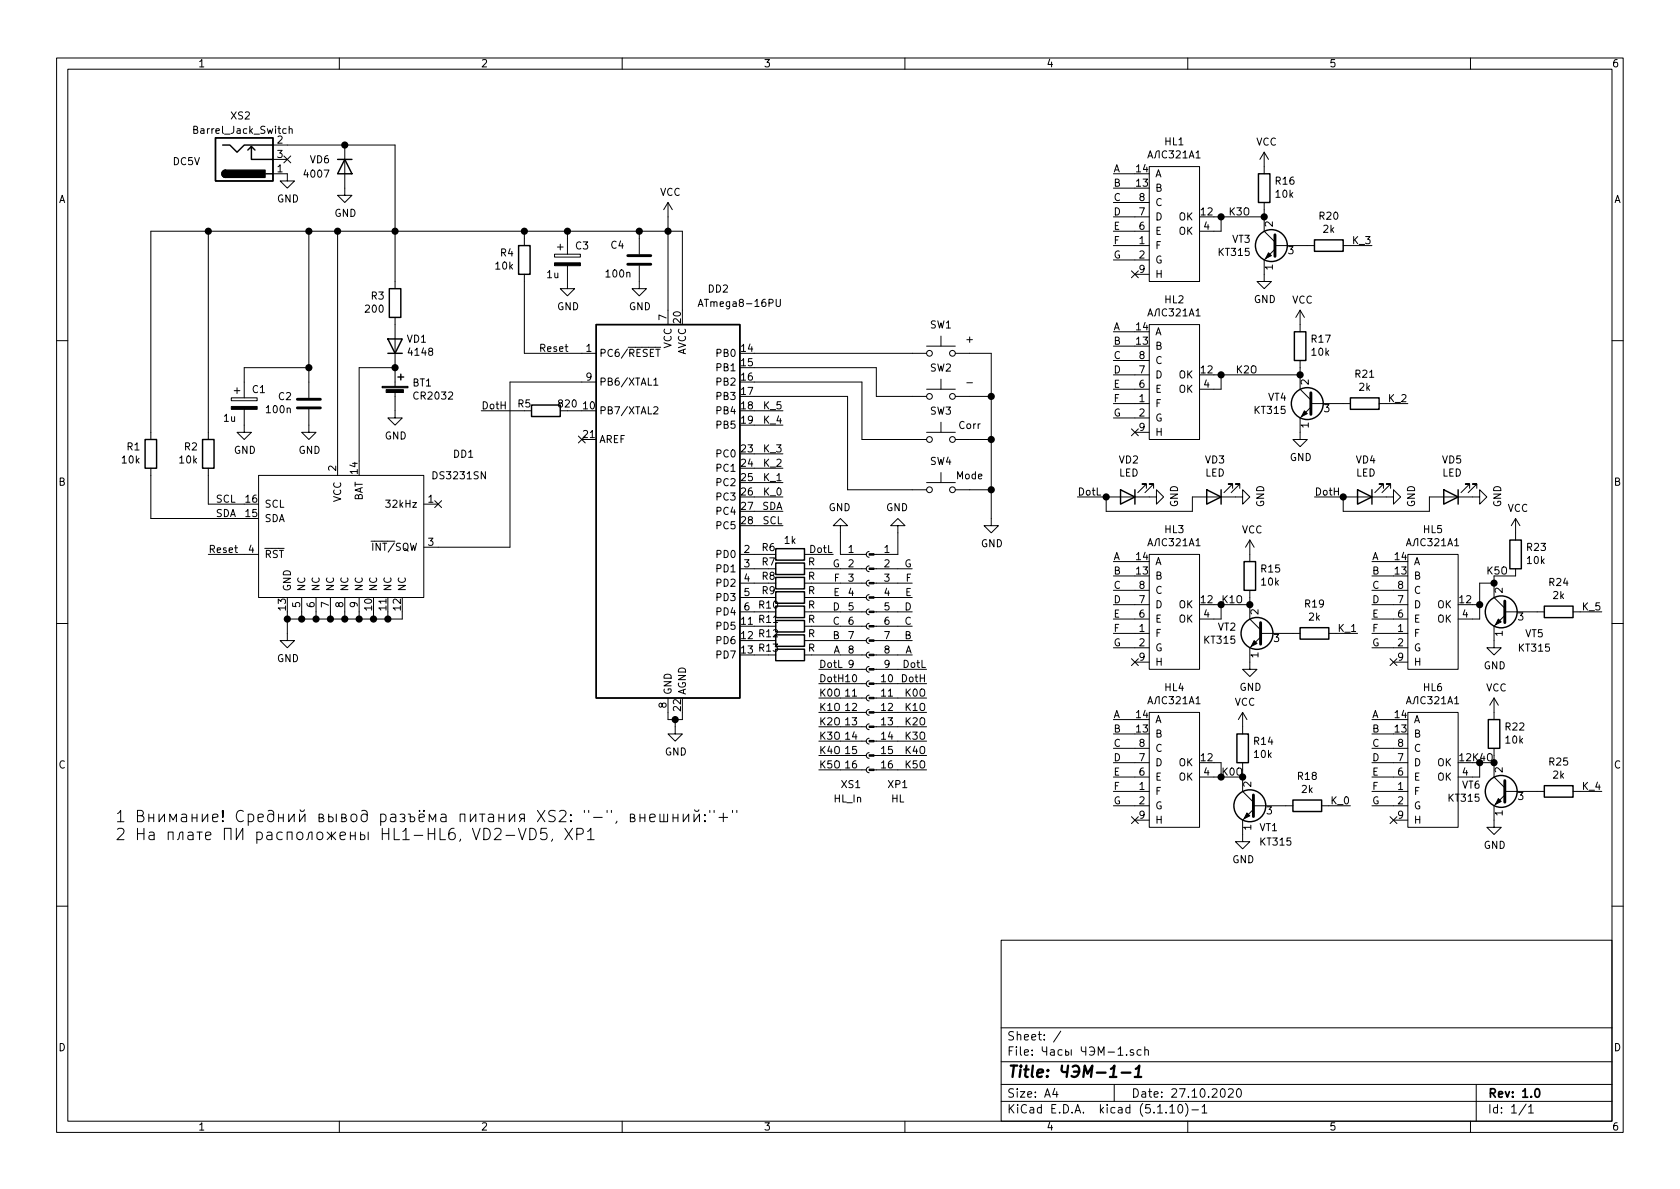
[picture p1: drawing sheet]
<svg xmlns="http://www.w3.org/2000/svg" width="297mm" height="210mm" viewBox="0 0 297 210" stroke-linecap="round" stroke-linejoin="round" font-family="sans-serif">
<g fill="none" stroke="#000" stroke-width=".18">
<path d="M10 10.3h277v189.9h-277zM12 12.2h273v186.1h-273zM60 10.3v1.9M110 10.3v1.9M160 10.3v1.9M210 10.3v1.9M260 10.3v1.9M48.3 30.7h2.5v1.3h1.3l-1.3 1.3-1.3-1.3h1.3M48.3 25.6h21.5v25.4M48.3 28.2h2.5M50.2 27.6l1.2 1.2M51.1 22.9l.2-.1h.3l.1 .8"/>
<path d="M51.1 22.3v1.3M51.4 27.6l-1.2 1.2M61 25.6v8.9h1.2l-1.2 1.3-1.3-1.3h1.3M118.1 35.8l-.8 1.3M118.1 35.8v21.6M118.1 35.8l.8 1.3M196.8 38.3h6.4M196.8 35.8h6.4M196.8 30.7h3.9M196.8 33.3h3.9M202.9 27.9l.5-1.2 .4 1.2M203.1 27.6h.6"/>
<path d="M203.2 29.5h8.9v20.3h-8.9zM204 27.9l.3-.1 .1-.8a.46 .46 0 0 1 .6-.3v1.2M209.2 27.9h.7M210.3 27.9l.4-1.2 .4 1.2M210.4 27.6h.6M211.5 27l.3-.3v1.2M211.5 27.9h.7M214.6 38.3h8.9M215.9 38.3v2.6h-3.8M223.5 26.9v3.8M223.5 35.8v5.1l1.9 1.9M223.5 26.9l-.7 1.3"/>
<path d="M223.5 26.9l.8 1.3M36.8 40.9v36.8M54.6 40.9v29.5M59.7 40.9v43.2M69.8 56.1v12.2M92.7 48.5v14h12.7M92.7 40.9v2.5M98 45h4.6v.5h-4.6zM98.6 43.7h1M99.1 43.2v1M100.3 47v4h1.3l-1.3 1.3-1.2-1.3h1.2M100.3 40.9v4.1"/>
<path d="M113 47v4h1.3l-1.3 1.3-1.2-1.3h1.2M113 40.9v4.1M120.6 54.9v-14h-93.9v36.8M123.4 54.2l.5-1.3 .4 1.3M123.6 53.8h.6M137.2 52.9v1.1l.3 .2 .3-.1 .2-.1v-1.1M166.4 59.4v1.8M196.8 43.4h6.4M196.8 46h6.4M196.8 40.9h6.4M196.8 58.7h3.9M200.1 47.9l1.2 1.2"/>
<path d="M200.7 48.5h2.5M201.3 47.9l-1.2 1.2M202.9 55.9l.5-1.3 .4 1.3M203.1 55.5h.6M203.2 57.4h8.9v20.3h-8.9zM204 55.9l.3-.2 .1-.7a.46 .46 0 0 1 .6-.4v1.3M209.2 55.9h.7M210.3 55.9l.4-1.3 .4 1.3M210.4 55.5h.6M211.5 55l.3-.4v1.3M211.5 55.9h.7M215.6 43.9v1.3"/>
<path d="M215.7 44.5l.6 .7M216.3 43.9l-.7 .7M220.8 43.9h-.6v.6l.1-.1 .5 .1v.6l-.2 .1-.4-.1M225.4 44.1l-1.9 1.9v3.8h1.3l-1.3 1.2-1.3-1.2h1.3M225.4 43.4h7M229.9 54.9v3.8M229.9 54.9l-.8 1.2M229.9 54.9l.7 1.2M237.5 43.4h5.1M10 60.2h2M40.9 70.4h4.6v.5h-4.6zM41.4 69.1h1"/>
<path d="M41.9 68.6v1M43.2 72.4v4h1.2l-1.2 1.3-1.3-1.3h1.3M54.6 72.4v4h1.3l-1.3 1.3-1.3-1.3h1.3M54.6 65h-11.4v5.4M69.8 69.3v4.6h1.3l-1.3 1.3-1.2-1.3h1.2M69.8 65h-6.3v16.5M85.1 72.6h7.6M100.3 72.6h2.6M102.3 77.1l1.2 1.2M103.5 77.1l-1.2 1.2M105.4 67.6h-15.2v29.2h-15.3M115.6 72.1l.5-.2 .2 .4-.8 .9h.8"/>
<path d="M115.6 67.2l.4-.4v1.3M115.6 68.1h.7M115.8 61.4h1M116 61.8h.7M133.3 62.5h30.5M133.3 67.6h19.1v10.1h11.4M133.3 70.1h16.6v16.5h13.9M133.3 65h21.6v5.1h8.9M133.3 75.2h5.1M133.3 72.6h5.1M163.8 61.2h5.1M163.8 68.8h5.1"/>
<path d="M163.8 76.4h5.1M166.4 67.1v1.7M166.4 74.7v1.7M168.9 62.5h6.4v30.5h1.2l-1.2 1.2-1.3-1.2h1.3M168.9 70.1h6.4M168.9 77.7h6.4M196.8 61.2h3.9M196.8 68.8h6.4M196.8 71.4h6.4M196.8 73.9h6.4M196.8 66.3h6.4M196.8 63.7h6.4"/>
<path d="M200.1 75.8l1.2 1.3M200.7 76.4h2.5M201.3 75.8l-1.2 1.3M214.6 66.3h15.3M215.9 66.3v2.5h-3.8M221.9 71.9v1.2M222.1 72.4l.6 .7M222.7 71.9l-.8 .7M227.2 71.9h-.6l-.1 .6 .2-.2 .4 .1 .1 .6-.2 .1-.5-.1M229.9 63.7v5.1l1.9 1.9M231.8 72l-1.9 1.9v3.8h1.2l-1.2 1.3-1.3-1.3h1.3M231.8 71.4h7"/>
<path d="M243.8 71.4h5.1M285 60.2h2M26.7 82.8v8.9h16.5M36.8 98h8.9M36.8 82.8v6.3h6.4M45.7 84.1h29.2v21.6h-29.2zM65.6 95.7h.6M68.2 88.4h.8l-.4 .5 .3 .1v.6l-.1 .1-.6-.1M74.9 89.1h2.6M76.9 88.5l1.2 1.3M78.1 88.5l-1.2 1.3M130.8 98h5.1"/>
<path d="M133.3 87.9h5.1M133.3 85.3h5.1M133.3 90.4h5.1M133.3 80.3h5.1M133.3 82.8h5.1M133.3 93h5.1M142.2 98h5.1M148.6 93h1.3l-1.3-1.3-1.3 1.3h1.3v5h4.6M153.7 97.5l-.3 .1-.2 .4 .1 .3 .4 .2M158.7 93h1.3l-1.3-1.3-1.2 1.3h1.2v5h-4.2M163.8 85.3h5.1M166.4 83.6v1.7"/>
<path d="M168.9 86.6h6.4M190.5 87.9h14v-1.3l1.2 1.3-1.2 1.2v-1.2M195.6 87.9v2.5h15.2v-2.5h8.9v-1.3l1.3 1.3-1.3 1.2v-1.2M196.8 99.3h3.9M202.7 86.4v-.8h-.8h.8l-1.5 1.5M202.9 96.5l.5-1.3 .4 1.3M203.1 96.2h.6M203.2 98h8.9v20.4h-8.9zM204 86.4v-.8h-.8h.8l-1.6 1.5M204 96.5l.3-.2 .1-.7a.46 .46 0 0 1 .6-.4v1.3M209.2 96.5h.7M210.3 96.5l.4-1.3 .4 1.3"/>
<path d="M210.4 96.2h.6M211.5 95.6l.3-.4v1.3M211.5 96.5h.7M217.9 86.4v-.8h-.7h.7l-1.5 1.5M219.2 86.4v-.8h-.8h.8l-1.5 1.5M221 95.5v3.8M221 95.5l-.8 1.3M221 95.5l.7 1.3M232.4 87.9h14v-1.3l1.2 1.3-1.2 1.2v-1.2M237.5 87.9v2.5h15.2v-2.5h8.9v-1.3l1.3 1.3-1.3 1.2v-1.2M242.6 99.3h3.8M244.6 86.4v-.8h-.8h.8l-1.5 1.5"/>
<path d="M245.9 86.4v-.8h-.8h.8l-1.6 1.5M248.7 96.5l.4-1.3 .4 1.3M248.8 96.2h.6M248.9 98h8.9v20.4h-8.9zM249.8 96.5l.2-.2 .1-.7a.46 .46 0 0 1 .6-.4v1.3M254.9 96.5h.7M256 96.5l.4-1.3 .4 1.3M256.1 96.2h.6M257.2 95.6l.4-.4v1.3M257.2 96.5h.7M259.8 86.4v-.8h-.7h.7l-1.5 1.5M261.1 86.4v-.8h-.8h.8l-1.5 1.5"/>
<path d="M268 91.7v3.8M268 91.7l-.8 1.3M268 91.7l.7 1.3M10 110.3h2M50.8 108.2v5.1h1.3l-1.3 1.2-1.3-1.2h1.3M53.3 105.7v3.8M55.9 105.7v3.8M58.4 105.7v3.8M61 105.7v3.8M63.5 105.7v3.8M66 108.2v1.3M68.6 108.2v1.3"/>
<path d="M71.1 108.2v1.3h-20.3M130.8 108.2h5.1M130.8 105.7h5.1M130.8 103.1h5.1M130.8 100.6h5.1M142.2 115.8h11M142.2 113.3h11M142.2 110.7h11M142.2 108.2h11M142.2 105.7h11M142.2 103.1h11M142.2 100.6h11"/>
<path d="M144.8 118.4h8.4M153.7 117.9l-.3 .1-.2 .3 .1 .4 .4 .2M153.7 115.3l-.3 .1-.2 .3 .1 .4 .4 .2M153.7 112.8l-.3 .1-.2 .3 .1 .4 .4 .2M153.7 110.2l-.3 .1-.2 .4 .1 .3 .4 .2M153.7 107.7l-.3 .1-.2 .3 .1 .4 .4 .2M153.7 105.2l-.3 .1-.2 .3 .1 .4 .4 .2M153.7 102.6l-.3 .1-.2 .3 .1 .4 .4 .2M153.7 100.1l-.3 .1-.2 .3 .1 .4 .4 .2M154.5 115.8h6.8M154.5 118.4h9.3M154.5 113.3h6.8"/>
<path d="M154.5 110.7h6.8M154.5 108.2h6.8M154.5 105.7h6.8M154.5 103.1h6.8M154.5 100.6h6.8M196.8 112h6.4M196.8 114.5h6.4M196.8 109.5h6.4M196.8 106.9h6.4M196.8 104.4h6.4M196.8 101.8h3.9M200.1 116.5l1.2 1.2"/>
<path d="M200.7 117.1h2.5M201.3 116.5l-1.2 1.2M213 112.5v1.3M213.2 113l.6 .8M213.8 112.5l-.8 .7M214.6 106.9h6.4M215.9 106.9v2.6h-3.8M218.3 112.5h-.6l-.1 .6 .2-.1h.4l.1 .6-.2 .2-.5-.2M221 104.4v5.1l1.9 1.9M222.9 112.6l-1.9 1.9v3.9h1.2l-1.2 1.2-1.3-1.2h1.3M222.9 112h7M234.9 112h5.1"/>
<path d="M242.6 112h6.3M242.6 114.5h6.3M242.6 109.5h6.3M242.6 106.9h6.3M242.6 104.4h6.3M242.6 101.8h3.8M245.8 116.5l1.2 1.2M246.4 117.1h2.5M247 116.5l-1.2 1.2M260.3 106.9h1.3M264.2 103.1h-2.6v6.4h-3.8M266.1 108.8l-1.9 1.9v3.8h1.2l-1.2 1.3-1.3-1.3h1.3"/>
<path d="M266.1 108.2h6.9M268 100.6v1.2h-3.8v3.9l1.9 1.9M268.7 113.9v1.3M268.8 114.4l.6 .8M269.4 113.9l-.7 .7M273.9 113.9h-.6v.6l.1-.1h.5v.6l-.2 .2-.4-.2M278.1 108.2h5.1M285 110.3h2M118.1 123.4v3.8h2.5v-1.2M119.4 127.2v2.6h1.2l-1.2 1.3-1.3-1.3h1.3M144.8 136.1h8.4M144.8 133.6h8.4"/>
<path d="M144.8 131.1h8.4M144.8 128.5h8.4M144.8 126h8.4M144.8 123.4h8.4M144.8 120.9h8.4M153.7 135.6l-.3 .1-.2 .4 .1 .3 .4 .2M153.7 133.1l-.3 .1-.2 .3 .1 .4 .4 .2M153.7 130.6l-.3 .1-.2 .3 .1 .4 .4 .2M153.7 128l-.3 .1-.2 .3 .1 .4 .4 .2M153.7 125.5l-.3 .1-.2 .3 .1 .4 .4 .2M153.7 122.9l-.3 .1-.2 .4 .1 .3 .4 .2M153.7 120.4l-.3 .1-.2 .3 .1 .4 .4 .2"/>
<path d="M154.5 136.1h9.3M154.5 133.6h9.3M154.5 131.1h9.3M154.5 128.5h9.3M154.5 126h9.3M154.5 123.4h9.3M154.5 120.9h9.3M196.8 139.9h6.4M196.8 137.4h6.4M196.8 134.9h6.4M196.8 132.3h6.4M196.8 129.8h3.9"/>
<path d="M196.8 127.2h3.9M202.9 124.5l.5-1.3 .4 1.3M203.1 124.1h.6M203.2 126h8.9v20.3h-8.9zM204 124.5l.3-.2 .1-.8a.46 .46 0 0 1 .6-.3v1.3M209.2 124.5h.7M210.3 124.5l.4-1.3 .4 1.3M210.4 124.1h.6M211.5 123.5l.3-.3v1.3M211.5 124.5h.7M212.1 137.4h7.6v2.5l1.9 2M214.6 134.9h1.3v2.5"/>
<path d="M219.7 126v3.8M219.7 134.9v1.2M219.7 126l-.8 1.2M219.7 126l.8 1.2M242.6 139.9h6.3M242.6 137.4h6.3M242.6 134.9h6.3M242.6 132.3h6.3M242.6 129.8h3.8M242.6 127.2h3.8M248.7 124.5l.4-1.3 .4 1.3M248.8 124.1h.6"/>
<path d="M248.9 126h8.9v20.3h-8.9zM249.8 124.5l.2-.2 .1-.8a.46 .46 0 0 1 .6-.3v1.3M254.9 124.5h.7M256 124.5l.4-1.3 .4 1.3M256.1 124.1h.6M257.2 123.5l.4-.3v1.3M257.2 124.5h.7M261.6 134.9v2.5h-3.8M264.2 123.4v3.8M264.2 132.3v1.3M264.2 134.9v2.5l1.9 1.9M264.2 123.4l-.8 1.3"/>
<path d="M264.2 123.4l.7 1.3M266.1 139.9h6.9M278.1 139.9h5.1M24.3 144.2h.9a.49 .49 0 0 0 .1-.5 .49 .49 0 0 0-.3-.4h-.7v2h.8a.54 .54 0 0 0 .4-.6 .54 .54 0 0 0-.5-.5M24.3 146.5v2M24.3 147.4h1.2M26.3 144.6h.9M26.3 144v1.3M43.9 144.1l.6-.1 .4 .3v.6l-.2 .3-.2 .1-.6-.1M43.9 144v2M45.6 144.6l1-.2-.1-.3-.6-.1-.3 .2 .1 1 .2 .1 .6-.1M47.4 143.4l.6-.1 .3 .2 .1 1.4a.55 .55 0 0 1-.5 .4 .55 .55 0 0 1-.6-.4v-.6l.2-.2 .6-.1 .3 .2"/>
<path d="M49.3 144.6h.8M49.3 144v1.3M50.1 144v1.3M51.1 144v1.3l.9-1.3v1.3M53 144v1.3l.9-1.3v1.3M53.1 143.2a.39 .39 0 0 0 .3 .3 .39 .39 0 0 0 .4-.3M56.4 144.6l.7-.1 .1-.2-.1-.2-.7-.1v1.3h.6l.2-.1 .1-.3-.1-.2-.3-.1M57.8 147.1l.8 .8 .8-.8M58.1 144v1.3l.7-.1 .1-.2-.1-.5-.7-.1M58.5 147.8l-.7 .7M58.6 147.1v1.4M58.7 147.8l.7 .7"/>
<path d="M59.5 144v1.3M60.1 147.8l1-.2-.1-.4-.6-.1-.3 .3 .1 1 .2 .1 .6-.1M60.4 144.6l.7-.1 .1-.2-.1-.2-.7-.1v1.3h.6l.2-.1 .1-.3-.1-.2-.3-.1M62 147.8h.8M62 147.1v1.4M62.1 144.2a.55 .55 0 0 1 .6-.2 .55 .55 0 0 1 .4 .3v.6a.54 .54 0 0 1-.5 .4 .54 .54 0 0 1-.5-.4zM62.8 147.1v1.4M63.8 147.1v1.4h.4a.5 .5 0 0 0 .2-.8l-.6-.1M64 143.4a.67 .67 0 0 1 .8 .1l.1 1.4a.56 .56 0 0 1-.5 .4 .56 .56 0 0 1-.5-.4v-.6l.2-.2 .5-.1 .3 .2M65.1 147.1v1.4M67.3 144.1l.6-.1 .3 .3v.6l-.1 .3-.2 .1-.6-.1M67.3 144v2"/>
<path d="M67.6 147.4h1.1M67.6 146.5v2M68.7 146.5v2M69.1 144.1l.2-.1 .6 .1 .1 1.2M69.7 146.5v2h.9M70 144.4l-.7 .1a.39 .39 0 0 0-.3 .4 .39 .39 0 0 0 .3 .4l.7-.1M70.7 144.1l.6-.1 .3 .2-.1 .3-.2 .1 .3 .3-.1 .3-.2 .1-.6-.1M71.1 144.6h.2M71.2 147l.6-.5v2M71.2 148.5h1.2M72.2 144h.3v1.3l.7-.1 .1-.2-.1-.5-.7-.1M73.2 147.7h1.6"/>
<path d="M74.1 144.6l.9-.2v-.3l-.6-.1-.3 .2 .1 1 .2 .1 .6-.1M74.2 143.3l.1 .1-.1 .1v-.2v.2M75 143.3v.1h-.1l.1-.1v.2M75.7 147.4h1.2M75.7 146.5v2M75.9 145.3v-1.3l.6 1 .5-1v1.3M76.9 146.5v2M77.8 146.5v2h1M78 144.1l.2-.1 .6 .1 .1 1.2M78.9 144.4l-.7 .1a.39 .39 0 0 0-.3 .4 .39 .39 0 0 0 .3 .4l.7-.1M80.3 146.5a.8 .8 0 0 0-1 .8v.8l.4 .4h.4l.4-.4v-.5l-.2-.3a.67 .67 0 0 0-.9 .1l-.1 .2M81.4 145.3v-1.3h.8v1.3"/>
<path d="M81.4 148.4l-.1 .4M83.2 144v1.3l.9-1.3v1.3M83.5 146.5l.7 2 .7-2M84.8 144h1M85.3 144v1.3M85.5 146.5a1.06 1.06 0 0 1 1.2 .6 1.06 1.06 0 0 1-.4 1.3l-.8 .1zM86.4 144.1l.2-.1 .6 .1 .1 1.2M87.3 144.4l-.7 .1a.39 .39 0 0 0-.3 .4 .39 .39 0 0 0 .3 .4l.7-.1M87.5 146.7l.3-.2h.4a.45 .45 0 0 1 .4 .5l-.1 .3-1.1 1.2h1.2M88.2 144.6h.9M88.2 144v1.3M89.1 144v1.3"/>
<path d="M89.5 147.7h1.5M90 144v1.3l1-1.3v1.3M91.7 146.5l.6 2 .7-2M92.3 144.7l-.5 .6M92.7 144.7h-.5a.39 .39 0 0 1-.4-.4 .39 .39 0 0 1 .4-.3h.5v1.3M93.7 146.5a1.06 1.06 0 0 1 1.1 .6 1.06 1.06 0 0 1-.4 1.3l-.7 .1zM95 143.3l1.3 2M96.3 143.3l-1.3 2M96.6 146.5h-.9l-.1 .9 .3-.2 .6 .1 .2 .3-.1 .7-.3 .2h-.4l-.3-.2M97.7 148.4l-.2 .4M98.2 143.4a.87 .87 0 0 0-1.1 .1l-.1 .2a.45 .45 0 0 0 .4 .5 .7 .7 0 0 1 .8 .7l-.4 .4-.8-.1M98.9 143.5l.3-.2h.5l.3 .2 .1 .4-.1 .3-1.2 1.1h1.3"/>
<path d="M99.9 146.5l1.3 2M100.9 145.1l.1 .1-.1 .1-.1-.1 .1-.1v.2M100.9 144.1l.1 .1h-.2l.1-.1v.1M101.2 146.5l-1.3 2M102 147.5h.7a.54 .54 0 0 0 .4-.5 .54 .54 0 0 0-.4-.5h-.7v2M103.3 143.3v.4M103.9 147l.6-.5v2M103.9 148.5h1.2M104.1 143.3v.4M105 144.5h1.5M107.3 143.3v.4M108.1 143.3v.4"/>
<path d="M109.1 145.2l-.2 .4M111.5 144.6l.6-.1 .1-.2-.1-.2-.6-.1v1.3h.5l.2-.1 .1-.3-.1-.2-.3-.1M113.2 144.6h.8M113.2 144v1.3M114 144v1.3M114.9 144.6l.9-.2-.1-.3-.5-.1-.3 .2 .1 1 .2 .1 .5-.1M116.7 144v1.3h1.3v-1.3M117.4 144v1.3M119 144.6h.9M119 144v1.3M119.9 144v1.3M120.8 144v1.3l1-1.3v1.3"/>
<path d="M122.7 144v1.3l1-1.3v1.3M122.8 143.2a.4 .4 0 0 0 .4 .3 .4 .4 0 0 0 .4-.3M124.6 145.1v.2l-.1-.1 .1-.1v.2M124.6 144.1l.1 .1h-.2l.1-.1v.1M125.5 143.3v.4M126.3 143.3v.4M127.1 144.5h1.6M127.9 143.8v1.5M129.5 143.3v.4M130.3 143.3v.4M196.8 142.5h6.4M200.1 144.4l1.2 1.2"/>
<path d="M200.7 145h2.5M201.3 144.4l-1.2 1.2M221.6 143.1l-1.9 1.9v3.8h1.3l-1.3 1.3-1.3-1.3h1.3M221.6 142.5h7M222.9 148.2v1.2M223.1 148.7l.6 .7M223.7 148.2l-.8 .7M228.2 148.2h-.6l-.1 .6 .2-.1h.4l.1 .6-.2 .1-.5-.1M233.7 142.5h5.1M242.6 142.5h6.3M245.8 144.4l1.2 1.2M246.4 145h2.5"/>
<path d="M247 144.4l-1.2 1.2M256.2 140.4v1.3M256.4 141l.5 .7M256.9 140.4l-.7 .8M261.5 140.4h-.6l-.1 .6 .2-.1 .4 .1 .1 .6-.2 .1-.5-.1M266.1 140.6l-1.9 1.9v3.8h1.2l-1.2 1.3-1.3-1.3h1.3M10 160.2h2M177 166.3h108v32h-108zM285 160.2h2M60 198.3v1.9M110 198.3v1.9M160 198.3v1.9"/>
<path d="M177 194.8h108M177 191.8h108M177 187.8h108M177 181.8h108M186.5 192.5l-.4 1h1M186.8 193v1M187.6 182.3l-1.3 2M189.4 185.6v1M191.2 185.1l.1 .7 .2 .2h.5M192 185.1v1.5M192.6 185.3a.59 .59 0 0 1 .8 0 .59 .59 0 0 1 .1 .7 .56 .56 0 0 1-.2 .5 .56 .56 0 0 1-.7 0M192.8 185.9h.7"/>
<path d="M194.2 186.6v-1.5l.5 1.1 .5-1.1v1.5M195.9 186h1.2M197 191.8v3M197.7 185.5l.4-.4v1.5M197.7 186.6h.9M199.2 186.5v.1M200.4 185.7a.37 .37 0 0 0-.6 .1l.1 .2 .5 .2 .1 .1-.2 .3-.5-.1M201.8 185.7l-.5-.1-.3 .3 .1 .6 .2 .1 .5-.1M202.4 185.7h.1a.37 .37 0 0 1 .5 .1v.8M202.4 185.1v1.5M206.8 195.8l.5-.5v1.5M206.8 196.8h.9"/>
<path d="M208.5 195.4l.1-.1a.8 .8 0 0 1 .5 .8 .8 .8 0 0 1-.5 .7 1 1 0 0 1-.1-1.4zM209.6 195.1a1.71 1.71 0 0 1 0 2.3M210 198.3v1.9M210.7 196.3h1.2M212.5 195.8l.5-.5v1.5M212.5 196.8h.9M217.2 192.7l.2-.2h.4l.2 .2 .1 .3-1 1h1M218.8 192.6l.2-.1a.8 .8 0 0 1 .5 .8 .8 .8 0 0 1-.5 .7 1 1 0 0 1-.2-1.4zM260 198.3v1.9M261 191.8v6.5M269.8 195.2l-1.2 2M270.3 195.8l.4-.5v1.5"/>
<path d="M270.3 196.8h.8"/>
<circle cx="164.3" cy="77.7" r=".51"/>
<circle cx="164.3" cy="62.5" r=".51"/>
<circle cx="164.3" cy="70.1" r=".51"/>
<circle cx="168.4" cy="70.1" r=".51"/>
<circle cx="168.4" cy="62.5" r=".51"/>
<circle cx="168.4" cy="77.7" r=".51"/>
<circle cx="164.3" cy="86.6" r=".51"/>
<circle cx="168.4" cy="86.6" r=".51"/>
</g>
<path d="M271.5 192.7l.2-.2a.81 .81 0 0 1 .6 .6 .81 .81 0 0 1-.3 .8l-.1 .1a.79 .79 0 0 1-.4-1.3z" fill="none" stroke="#000" stroke-width=".3"/>
<path d="M191.5 190.4l.3-2 .5 1.5 .8-1.5-.2 2M193.9 189.7h1.6M196.2 190.4h1.2M196.4 189l.7-.6-.3 2M198.3 189.7h1.6M200.6 190.4h1.2M200.8 189l.6-.6-.2 2" fill="none" stroke="#000" stroke-width=".41"/>
<g fill="none" stroke="#000" stroke-width=".25">
<path d="M38.1 24.4h10.2v7.6h-10.2zM39.4 25.6h1.2l1.3 1.3 1.3-1.3h5.1M39.9 30.1a.63 .63 0 0 0-.7 .6 .63 .63 0 0 0 .7 .7M43.8 26.5l.6-.6v2.3h3.9M44.4 25.9l.7 .6M47 30.7h1.3M59.7 28.2h2.5M61 28.2l1.2 2.5h-2.5zM222.5 30.7h2v5.1h-2zM68.6 59.9h2.5l-1.3 2.6zM68.8 51h2.1v5.1h-2.1zM91.7 43.4h2v5.1h-2z"/>
<path d="M105.4 57.4h25.4v66h-25.4zM228.9 58.7h2v5h-2zM232.4 42.4h5.1v2h-5.1zM25.7 77.7h2v5.1h-2zM35.8 77.7h2v5.1h-2zM68.6 62.5h2.5M70.4 66.7h1M70.9 66.2v1M94 71.6h5.1v2.1h-5.1zM238.8 70.4h5v2h-5zM137.2 97h5v2.1h-5zM137.2 99.6h5v2h-5z"/>
<path d="M198.1 86.6l2.6 1.3-2.6 1.2zM200.7 86.6v2.5M213.4 86.6l2.5 1.3-2.5 1.2zM215.9 86.6v2.5M220 99.3h2v5.1h-2zM240 86.6l2.6 1.3-2.6 1.2zM242.6 86.6v2.5M255.3 86.6l2.5 1.3-2.5 1.2zM257.8 86.6v2.5M267 95.5h2v5.1h-2zM137.2 114.8h5v2h-5zM137.2 112.3h5v2h-5z"/>
<path d="M137.2 109.7h5v2.1h-5zM137.2 107.2h5v2h-5zM137.2 104.6h5v2.1h-5zM137.2 102.1h5v2h-5zM229.9 111h5v2h-5zM273 107.2h5.1v2h-5.1zM218.7 129.8h2v5.1h-2zM263.1 127.2h2.1v5.1h-2.1zM273 138.9h5.1v2.1h-5.1zM228.6 141.5h5.1v2h-5.1z"/>
<circle cx="224.8" cy="43.4" r="2.82"/>
<circle cx="231.1" cy="71.4" r="2.82"/>
<circle cx="222.2" cy="112" r="2.82"/>
<circle cx="265.4" cy="108.2" r="2.82"/>
<circle cx="265.4" cy="139.9" r="2.82"/>
<circle cx="221" cy="142.5" r="2.82"/>
</g>
<path d="M111 45.2h4.1M111 46.7h4.1M225.4 41.5v3.8M52.6 70.6h4M52.6 72.1h4M231.8 69.5v3.8M222.9 110.1v3.8M266.1 106.3v3.8M266.1 138v3.9M221.6 140.6v3.8" fill="none" stroke="#000" stroke-width=".51"/>
<g fill="#000" stroke="#000" stroke-width=".18">
<path d="M98 46.5h4.6v.5h-4.6zM224.3 44.7l.5 .5-1 .5zM40.9 71.9h4.6v.5h-4.6zM67.6 68.3h4.5v.3h-4.5zM68.3 68.9h3v.5h-3zM230.6 72.6l.5 .5-1 .6zM153.7 97.9h.8v.3h-.8zM153.7 118.2h.8v.3h-.8zM153.7 115.7h.8v.2h-.8zM153.7 113.2h.8v.2h-.8zM153.7 110.6h.8v.3h-.8zM153.7 108.1h.8v.2h-.8z"/>
<path d="M153.7 105.5h.8v.3h-.8zM153.7 103h.8v.2h-.8zM153.7 100.5h.8v.2h-.8zM221.7 113.3l.5 .5-1 .5zM264.9 109.5l.5 .5-1 .5zM153.7 136h.8v.3h-.8zM153.7 133.5h.8v.2h-.8zM153.7 130.9h.8v.3h-.8zM153.7 128.4h.8v.2h-.8zM153.7 125.9h.8v.2h-.8zM153.7 123.3h.8v.3h-.8zM153.7 120.8h.8v.2h-.8z"/>
<path d="M220.5 143.8l.5 .5-1 .5zM264.9 141.2l.5 .5-1 .5z"/>
</g>
<g fill="#000" stroke="#000" stroke-width=".25">
<path d="M39.4 30.3l.5-.2v1.3a.64 .64 0 0 1-.6-.4 .64 .64 0 0 1 .1-.7zM39.9 30.1h7v1.3h-7z"/>
<circle cx="61" cy="25.6" r=".51"/>
<circle cx="215.9" cy="38.3" r=".51"/>
<circle cx="223.5" cy="38.3" r=".51"/>
<circle cx="36.8" cy="40.9" r=".51"/>
<circle cx="54.6" cy="40.9" r=".51"/>
<circle cx="59.7" cy="40.9" r=".51"/>
<circle cx="69.9" cy="40.9" r=".51"/>
<circle cx="92.7" cy="40.9" r=".51"/>
<circle cx="100.3" cy="40.9" r=".51"/>
<circle cx="113" cy="40.9" r=".51"/>
<circle cx="118.1" cy="40.9" r=".51"/>
<circle cx="54.6" cy="65" r=".51"/>
<circle cx="69.9" cy="65" r=".51"/>
<circle cx="175.3" cy="77.7" r=".51"/>
<circle cx="175.3" cy="70.1" r=".51"/>
<circle cx="215.9" cy="66.3" r=".51"/>
<circle cx="229.9" cy="66.3" r=".51"/>
<circle cx="175.3" cy="86.6" r=".51"/>
<circle cx="195.6" cy="87.9" r=".51"/>
<circle cx="237.5" cy="87.9" r=".51"/>
<circle cx="50.8" cy="109.5" r=".51"/>
<circle cx="53.3" cy="109.5" r=".51"/>
<circle cx="55.9" cy="109.5" r=".51"/>
<circle cx="58.4" cy="109.5" r=".51"/>
<circle cx="61" cy="109.5" r=".51"/>
<circle cx="63.5" cy="109.5" r=".51"/>
<circle cx="66" cy="109.5" r=".51"/>
<circle cx="68.6" cy="109.5" r=".51"/>
<circle cx="215.9" cy="106.9" r=".51"/>
<circle cx="221" cy="106.9" r=".51"/>
<circle cx="261.6" cy="106.9" r=".51"/>
<circle cx="264.2" cy="103.1" r=".51"/>
<circle cx="119.4" cy="127.2" r=".51"/>
<circle cx="215.9" cy="137.4" r=".51"/>
<circle cx="219.7" cy="137.4" r=".51"/>
<circle cx="261.6" cy="134.9" r=".51"/>
<circle cx="264.2" cy="134.9" r=".51"/>
</g>
<g font-size="2.8">
<text x="20.3" y="145.4">1 !</text>
<text x="20.3" y="148.6">2</text>
<text x="25.8" y="148.6">HL1-HL6, VD2-VD5, XP1</text>
<text x="27.3" y="145.4">XS2: &quot;-&quot;, :&quot;+&quot;</text>
<text x="178" y="190.5">Title: -1-1</text>
</g>
<g font-size="2.1">
<text x="178" y="184">Sheet: /</text>
<text x="178" y="186.7">File: -1.sch</text>
<text x="178" y="196.9">KiCad E.D.A. kicad (5.1.10)-1</text>
<text x="178" y="194.1">Size: A4</text>
<text x="200" y="194.1">Date: 27.10.2020</text>
<text x="263" y="194.1">Rev: 1.0</text>
<text x="263" y="196.9">Id: 1/1</text>
</g>
<g font-size="1.8">
<text x="35" y="11.9">1</text>
<text x="85" y="11.9">2</text>
<text x="135" y="11.9">3</text>
<text x="185" y="11.9">4</text>
<text x="235" y="11.9">5</text>
<text x="285" y="11.9">6</text>
<text x="34.6" y="23.7">Barrel_Jack_Switch</text>
<text x="40.9" y="21.1">XS2</text>
<text x="30.5" y="29.2">DC5V</text>
<text x="49" y="25.4">2</text>
<text x="49" y="27.9">3</text>
<text x="54.9" y="28.9">VD6</text>
<text x="205.7" y="28">3211</text>
<text x="206" y="25.7">HL1</text>
<text x="222.1" y="25.7">VCC</text>
<text x="10.4" y="35.9">A</text>
<text x="49" y="35.8">GND</text>
<text x="49" y="30.5">1</text>
<text x="54" y="31.4">4007</text>
<text x="116.7" y="34.6">VCC</text>
<text x="196.8" y="30.5">A</text>
<text x="196.8" y="33">B</text>
<text x="196.8" y="35.6">C</text>
<text x="201" y="33">13</text>
<text x="201" y="30.5">14</text>
<text x="201.4" y="35.6">8</text>
<text x="204.2" y="33.9">B</text>
<text x="204.2" y="31.4">A</text>
<text x="225.6" y="32.7">R16</text>
<text x="225.6" y="35">10k</text>
<text x="285.4" y="35.9">A</text>
<text x="59.1" y="38.3">GND</text>
<text x="196.8" y="38.1">D</text>
<text x="196.8" y="40.6">E</text>
<text x="201.4" y="40.6">6</text>
<text x="201.4" y="38.1">7</text>
<text x="204.2" y="41.5">E</text>
<text x="204.2" y="39">D</text>
<text x="204.2" y="36.4">C</text>
<text x="208.4" y="39">OK</text>
<text x="208.4" y="41.5">OK</text>
<text x="212.4" y="38.1">12</text>
<text x="212.9" y="40.6">4</text>
<text x="217.2" y="38.1">K3O</text>
<text x="225" y="40.1" transform="rotate(-90 225 40.1)">2</text>
<text x="233.3" y="38.9">R20</text>
<text x="234" y="41.2">2k</text>
<text x="87.7" y="47.7">10k</text>
<text x="88.5" y="45.4">R4</text>
<text x="101.8" y="44.1">C3</text>
<text x="108.1" y="44">C4</text>
<text x="196.8" y="43.2">F</text>
<text x="196.8" y="45.7">G</text>
<text x="201.4" y="43.2">1</text>
<text x="201.4" y="45.7">2</text>
<text x="204.2" y="44.1">F</text>
<text x="204.2" y="46.6">G</text>
<text x="216.7" y="45.3">315</text>
<text x="217.9" y="42.9">VT3</text>
<text x="225" y="47.7" transform="rotate(-90 225 47.7)">1</text>
<text x="227.8" y="45">3</text>
<text x="239.3" y="43.2">K_3</text>
<text x="65.7" y="53">R3</text>
<text x="96.7" y="49.2">1u</text>
<text x="107.3" y="49.1">100n</text>
<text x="125.2" y="51.7">DD2</text>
<text x="201.4" y="48.3">9</text>
<text x="204.2" y="49.1">H</text>
<text x="206" y="53.6">HL2</text>
<text x="221.7" y="53.6">GND</text>
<text x="228.4" y="53.7">VCC</text>
<text x="64.7" y="55.3">200</text>
<text x="98.5" y="54.9">GND</text>
<text x="111.2" y="54.9">GND</text>
<text x="117.9" y="56.6" transform="rotate(-90 117.9 56.6)">7</text>
<text x="120.4" y="57.1" transform="rotate(-90 120.4 57.1)">20</text>
<text x="124.3" y="54.3">ATmega8-16PU</text>
<text x="164.5" y="58.1">SW1</text>
<text x="196.8" y="58.4">A</text>
<text x="201" y="58.4">14</text>
<text x="204.2" y="59.3">A</text>
<text x="205.7" y="56">3211</text>
<text x="72" y="60.6">VD1</text>
<text x="72.4" y="62.9">4148</text>
<text x="95.2" y="62.2">Reset</text>
<text x="103.7" y="62.2">1</text>
<text x="105.9" y="63.1">PC6/RESET</text>
<text x="118.7" y="61.6" transform="rotate(-90 118.7 61.6)">VCC</text>
<text x="121.3" y="62.9" transform="rotate(-90 121.3 62.9)">AVCC</text>
<text x="126.9" y="63.1">PB0</text>
<text x="126.9" y="65.7">PB1</text>
<text x="131.1" y="62.2">14</text>
<text x="131.1" y="64.8">15</text>
<text x="164.5" y="65.7">SW2</text>
<text x="170.9" y="60.6">+</text>
<text x="196.8" y="61">B</text>
<text x="196.8" y="63.5">C</text>
<text x="201" y="61">13</text>
<text x="201.4" y="63.5">8</text>
<text x="204.2" y="61.8">B</text>
<text x="204.2" y="64.4">C</text>
<text x="231.9" y="60.6">R17</text>
<text x="232" y="62.9">10k</text>
<text x="44.7" y="69.5">C1</text>
<text x="49.3" y="70.8">C2</text>
<text x="73" y="68.3">BT1</text>
<text x="73.4" y="70.7">CR2032</text>
<text x="103.7" y="67.3">9</text>
<text x="105.9" y="68.2">PB6/XTAL1</text>
<text x="126.9" y="68.2">PB2</text>
<text x="126.9" y="70.7">PB3</text>
<text x="131.1" y="67.3">16</text>
<text x="131.1" y="69.8">17</text>
<text x="171.2" y="68.2">-</text>
<text x="196.8" y="68.6">E</text>
<text x="196.8" y="66">D</text>
<text x="196.8" y="71.1">F</text>
<text x="201.4" y="71.1">1</text>
<text x="201.4" y="68.6">6</text>
<text x="201.4" y="66">7</text>
<text x="204.2" y="69.5">E</text>
<text x="204.2" y="66.9">D</text>
<text x="208.4" y="66.9">OK</text>
<text x="208.4" y="69.5">OK</text>
<text x="212.4" y="66">12</text>
<text x="212.9" y="68.6">4</text>
<text x="218.4" y="66">K2O</text>
<text x="224.2" y="70.9">VT4</text>
<text x="231.4" y="68" transform="rotate(-90 231.4 68)">2</text>
<text x="239.7" y="66.8">R21</text>
<text x="240.3" y="69.1">2k</text>
<text x="245.7" y="71.1">K_2</text>
<text x="39.6" y="74.6">1u</text>
<text x="47.2" y="73.1">100n</text>
<text x="68" y="77.7">GND</text>
<text x="85.1" y="72.4">DotH</text>
<text x="91.6" y="72.1">R5</text>
<text x="98.9" y="72.1">820</text>
<text x="103.2" y="72.4">10</text>
<text x="103.2" y="77.5">21</text>
<text x="105.9" y="73.3">PB7/XTAL2</text>
<text x="126.9" y="73.3">PB4</text>
<text x="126.9" y="75.8">PB5</text>
<text x="131.1" y="72.4">18</text>
<text x="131.1" y="74.9">19</text>
<text x="135.2" y="74.9">K_4</text>
<text x="135.2" y="72.4">K_5</text>
<text x="164.5" y="73.3">SW3</text>
<text x="169.6" y="75.9">Corr</text>
<text x="196.8" y="73.7">G</text>
<text x="201.4" y="73.7">2</text>
<text x="201.4" y="76.2">9</text>
<text x="204.2" y="72">F</text>
<text x="204.2" y="74.5">G</text>
<text x="204.2" y="77.1">H</text>
<text x="223.1" y="73.2">315</text>
<text x="231.4" y="75.7" transform="rotate(-90 231.4 75.7)">1</text>
<text x="234.1" y="72.9">3</text>
<text x="21.6" y="82">10k</text>
<text x="22.5" y="79.6">R1</text>
<text x="31.8" y="82">10k</text>
<text x="32.6" y="79.6">R2</text>
<text x="41.4" y="80.3">GND</text>
<text x="52.8" y="80.3">GND</text>
<text x="59.4" y="83.3" transform="rotate(-90 59.4 83.3)">2</text>
<text x="63.2" y="83.8" transform="rotate(-90 63.2 83.8)">14</text>
<text x="80.2" y="80.9">DD1</text>
<text x="105.9" y="78.4">AREF</text>
<text x="126.9" y="80.9">PC0</text>
<text x="126.9" y="83.4">PC1</text>
<text x="131.1" y="80">23</text>
<text x="131.1" y="82.5">24</text>
<text x="135.2" y="80">K_3</text>
<text x="135.2" y="82.5">K_2</text>
<text x="164.5" y="82.2">SW4</text>
<text x="197.9" y="82">VD2</text>
<text x="213.1" y="82">VD3</text>
<text x="228" y="81.5">GND</text>
<text x="239.8" y="82">VD4</text>
<text x="255" y="82">VD5</text>
<text x="10.4" y="85.9">B</text>
<text x="38.1" y="88.9">SCL</text>
<text x="43.5" y="88.9">16</text>
<text x="46.7" y="89.8">SCL</text>
<text x="60.3" y="88.8" transform="rotate(-90 60.3 88.8)">VCC</text>
<text x="64.1" y="88.7" transform="rotate(-90 64.1 88.7)">BAT</text>
<text x="68.8" y="89.8">32kHz</text>
<text x="75.7" y="88.9">1</text>
<text x="76.8" y="84.8">DS3231SN</text>
<text x="126.9" y="86">PC2</text>
<text x="126.9" y="88.5">PC3</text>
<text x="131.1" y="85.1">25</text>
<text x="131.1" y="87.6">26</text>
<text x="135.2" y="85.1">K_1</text>
<text x="135.2" y="87.6">K_0</text>
<text x="169.1" y="84.8">Mode</text>
<text x="190.5" y="87.6">DotL</text>
<text x="197.8" y="84.3">LED</text>
<text x="208.3" y="89.7" transform="rotate(-90 208.3 89.7)">GND</text>
<text x="213.1" y="84.3">LED</text>
<text x="223.5" y="89.7" transform="rotate(-90 223.5 89.7)">GND</text>
<text x="232.4" y="87.6">DotH</text>
<text x="239.8" y="84.3">LED</text>
<text x="250.2" y="89.7" transform="rotate(-90 250.2 89.7)">GND</text>
<text x="255" y="84.3">LED</text>
<text x="265.4" y="89.7" transform="rotate(-90 265.4 89.7)">GND</text>
<text x="285.4" y="85.9">B</text>
<text x="38.1" y="91.4">SDA</text>
<text x="43.5" y="91.4">15</text>
<text x="46.7" y="92.3">SDA</text>
<text x="126.9" y="91.1">PC4</text>
<text x="126.9" y="93.6">PC5</text>
<text x="131.1" y="90.2">27</text>
<text x="131.1" y="92.7">28</text>
<text x="134.7" y="90.2">SDA</text>
<text x="134.9" y="92.7">SCL</text>
<text x="146.5" y="90.4">GND</text>
<text x="156.7" y="90.4">GND</text>
<text x="206" y="94.3">HL3</text>
<text x="219.6" y="94.3">VCC</text>
<text x="251.7" y="94.3">HL5</text>
<text x="266.5" y="90.5">VCC</text>
<text x="36.8" y="97.8">Reset</text>
<text x="44" y="97.8">4</text>
<text x="46.7" y="98.7">RST</text>
<text x="66.3" y="97.4">INT/SQW</text>
<text x="75.7" y="96.5">3</text>
<text x="126.9" y="98.7">PD0</text>
<text x="126.9" y="101.2">PD1</text>
<text x="131.6" y="97.8">2</text>
<text x="131.6" y="100.3">3</text>
<text x="134.8" y="97.5">R6</text>
<text x="134.8" y="100">R7</text>
<text x="138.7" y="96.2">1k</text>
<text x="142.9" y="100">R</text>
<text x="143.3" y="97.8">DotL</text>
<text x="147.2" y="100.3">G</text>
<text x="150" y="97.8">1</text>
<text x="150" y="100.3">2</text>
<text x="156.4" y="97.8">1</text>
<text x="156.4" y="100.3">2</text>
<text x="159.9" y="100.3">G</text>
<text x="173.4" y="96.8">GND</text>
<text x="196.8" y="99.1">A</text>
<text x="196.8" y="101.6">B</text>
<text x="201" y="101.6">13</text>
<text x="201" y="99.1">14</text>
<text x="204.2" y="99.9">A</text>
<text x="205.7" y="96.6">3211</text>
<text x="223" y="101.2">R15</text>
<text x="242.6" y="101.6">B</text>
<text x="242.6" y="99.1">A</text>
<text x="246.7" y="101.6">13</text>
<text x="246.7" y="99.1">14</text>
<text x="249.9" y="99.9">A</text>
<text x="251.4" y="96.6">3211</text>
<text x="263.1" y="101.6">K5O</text>
<text x="270" y="97.4">R23</text>
<text x="270.1" y="99.7">10k</text>
<text x="50.5" y="107.9" transform="rotate(-90 50.5 107.9)">13</text>
<text x="51.4" y="104.6" transform="rotate(-90 51.4 104.6)">GND</text>
<text x="53.1" y="107.4" transform="rotate(-90 53.1 107.4)">5</text>
<text x="54" y="104.6" transform="rotate(-90 54 104.6)">NC</text>
<text x="55.6" y="107.4" transform="rotate(-90 55.6 107.4)">6</text>
<text x="56.5" y="104.6" transform="rotate(-90 56.5 104.6)">NC</text>
<text x="58.2" y="107.4" transform="rotate(-90 58.2 107.4)">7</text>
<text x="59.1" y="104.6" transform="rotate(-90 59.1 104.6)">NC</text>
<text x="60.7" y="107.4" transform="rotate(-90 60.7 107.4)">8</text>
<text x="61.6" y="104.6" transform="rotate(-90 61.6 104.6)">NC</text>
<text x="63.2" y="107.4" transform="rotate(-90 63.2 107.4)">9</text>
<text x="64.1" y="104.6" transform="rotate(-90 64.1 104.6)">NC</text>
<text x="65.8" y="107.9" transform="rotate(-90 65.8 107.9)">10</text>
<text x="66.7" y="104.6" transform="rotate(-90 66.7 104.6)">NC</text>
<text x="68.3" y="107.9" transform="rotate(-90 68.3 107.9)">11</text>
<text x="69.2" y="104.6" transform="rotate(-90 69.2 104.6)">NC</text>
<text x="70.9" y="107.9" transform="rotate(-90 70.9 107.9)">12</text>
<text x="71.8" y="104.6" transform="rotate(-90 71.8 104.6)">NC</text>
<text x="126.9" y="103.8">PD2</text>
<text x="126.9" y="106.3">PD3</text>
<text x="131.6" y="102.9">4</text>
<text x="131.6" y="105.4">5</text>
<text x="131.6" y="107.9">6</text>
<text x="134.3" y="107.6">R10</text>
<text x="134.8" y="105.1">R9</text>
<text x="134.8" y="102.5">R8</text>
<text x="142.9" y="107.6">R</text>
<text x="142.9" y="105.1">R</text>
<text x="142.9" y="102.5">R</text>
<text x="147.3" y="107.9">D</text>
<text x="147.4" y="105.4">E</text>
<text x="147.5" y="102.9">F</text>
<text x="150" y="102.9">3</text>
<text x="150" y="105.4">4</text>
<text x="150" y="107.9">5</text>
<text x="156.4" y="102.9">3</text>
<text x="156.4" y="105.4">4</text>
<text x="156.4" y="107.9">5</text>
<text x="160" y="107.9">D</text>
<text x="160.1" y="105.4">E</text>
<text x="160.2" y="102.9">F</text>
<text x="196.8" y="104.1">C</text>
<text x="196.8" y="106.7">D</text>
<text x="201.4" y="106.7">7</text>
<text x="201.4" y="104.1">8</text>
<text x="204.2" y="102.5">B</text>
<text x="204.2" y="107.6">D</text>
<text x="204.2" y="105">C</text>
<text x="208.4" y="107.6">OK</text>
<text x="212.4" y="106.7">12</text>
<text x="215.9" y="106.7">K1O</text>
<text x="223.1" y="103.6">10k</text>
<text x="230.8" y="107.4">R19</text>
<text x="242.6" y="104.1">C</text>
<text x="242.6" y="106.7">D</text>
<text x="247.2" y="106.7">7</text>
<text x="247.2" y="104.1">8</text>
<text x="249.9" y="102.5">B</text>
<text x="249.9" y="107.6">D</text>
<text x="249.9" y="105">C</text>
<text x="254.2" y="107.6">OK</text>
<text x="258.1" y="106.7">12</text>
<text x="265.7" y="104.9" transform="rotate(-90 265.7 104.9)">2</text>
<text x="274" y="103.6">R24</text>
<text x="274.6" y="105.9">2k</text>
<text x="280" y="107.9">K_5</text>
<text x="126.9" y="111.4">PD5</text>
<text x="126.9" y="113.9">PD6</text>
<text x="126.9" y="108.8">PD4</text>
<text x="131.1" y="110.5">11 R11</text>
<text x="131.1" y="113">12 R12</text>
<text x="142.9" y="112.7">R</text>
<text x="142.9" y="110.2">R</text>
<text x="147.3" y="113">B</text>
<text x="147.3" y="110.5">C</text>
<text x="150" y="110.5">6</text>
<text x="150" y="113">7</text>
<text x="156.4" y="110.5">6</text>
<text x="156.4" y="113">7</text>
<text x="160" y="110.5">C</text>
<text x="160" y="113">B</text>
<text x="196.8" y="109.2">E</text>
<text x="196.8" y="111.8">F</text>
<text x="201.4" y="111.8">1</text>
<text x="201.4" y="109.2">6</text>
<text x="204.2" y="112.6">F</text>
<text x="204.2" y="110.1">E</text>
<text x="208.4" y="110.1">OK</text>
<text x="212.9" y="109.2">4</text>
<text x="214.2" y="113.8">315</text>
<text x="215.3" y="111.5">VT2</text>
<text x="222.5" y="108.7" transform="rotate(-90 222.5 108.7)">2</text>
<text x="225.2" y="113.5">3</text>
<text x="231.4" y="109.7">2k</text>
<text x="236.8" y="111.8">K_1</text>
<text x="242.6" y="109.2">E</text>
<text x="242.6" y="111.8">F</text>
<text x="247.2" y="111.8">1</text>
<text x="247.2" y="109.2">6</text>
<text x="249.9" y="112.6">F</text>
<text x="249.9" y="110.1">E</text>
<text x="254.2" y="110.1">OK</text>
<text x="258.6" y="109.2">4</text>
<text x="265.7" y="112.5" transform="rotate(-90 265.7 112.5)">1</text>
<text x="268.4" y="109.7">3</text>
<text x="269.7" y="112.7">VT5</text>
<text x="49" y="117.1">GND</text>
<text x="126.9" y="116.5">PD7</text>
<text x="131.1" y="115.6">13 R13</text>
<text x="142.9" y="115.2">R</text>
<text x="144.8" y="118.1">DotL</text>
<text x="147.3" y="115.6">A</text>
<text x="150" y="115.6">8</text>
<text x="150" y="118.1">9</text>
<text x="156.4" y="115.6">8</text>
<text x="156.4" y="118.1">9</text>
<text x="159.8" y="118.1">DotL</text>
<text x="160" y="115.6">A</text>
<text x="196.8" y="114.3">G</text>
<text x="201.4" y="114.3">2</text>
<text x="201.4" y="116.8">9</text>
<text x="204.2" y="115.2">G</text>
<text x="204.2" y="117.7">H</text>
<text x="222.5" y="116.3" transform="rotate(-90 222.5 116.3)">1</text>
<text x="242.6" y="114.3">G</text>
<text x="247.2" y="114.3">2</text>
<text x="247.2" y="116.8">9</text>
<text x="249.9" y="115.2">G</text>
<text x="249.9" y="117.7">H</text>
<text x="262.3" y="118.4">GND</text>
<text x="269.8" y="115.2">315</text>
<text x="117.9" y="125.2" transform="rotate(-90 117.9 125.2)">8</text>
<text x="118.7" y="122.9" transform="rotate(-90 118.7 122.9)">GND</text>
<text x="120.4" y="125.7" transform="rotate(-90 120.4 125.7)">22</text>
<text x="121.3" y="122.9" transform="rotate(-90 121.3 122.9)">AGND</text>
<text x="144.8" y="123.2">K0O 11</text>
<text x="144.8" y="125.7">K1O 12</text>
<text x="144.8" y="120.6">DotH 10</text>
<text x="155.9" y="120.6">10</text>
<text x="155.9" y="123.2">11</text>
<text x="155.9" y="125.7">12</text>
<text x="159.6" y="120.6">DotH</text>
<text x="160.2" y="123.2">K0O</text>
<text x="160.2" y="125.7">K1O</text>
<text x="205.7" y="124.5">3211</text>
<text x="206" y="122.2">HL4</text>
<text x="218.3" y="124.8">VCC</text>
<text x="219.2" y="122.2">GND</text>
<text x="251.4" y="124.5">3211</text>
<text x="251.7" y="122.2">HL6</text>
<text x="262.7" y="122.3">VCC</text>
<text x="144.8" y="128.3">K2O 13</text>
<text x="144.8" y="130.8">K3O 14</text>
<text x="155.9" y="128.3">13</text>
<text x="155.9" y="130.8">14</text>
<text x="160.2" y="128.3">K2O</text>
<text x="160.2" y="130.8">K3O</text>
<text x="196.8" y="127">A</text>
<text x="196.8" y="129.5">B</text>
<text x="201" y="129.5">13</text>
<text x="201" y="127">14</text>
<text x="204.2" y="130.4">B</text>
<text x="204.2" y="127.9">A</text>
<text x="221.8" y="131.7">R14</text>
<text x="242.6" y="127">A</text>
<text x="242.6" y="129.5">B</text>
<text x="246.7" y="129.5">13</text>
<text x="246.7" y="127">14</text>
<text x="249.9" y="130.4">B</text>
<text x="249.9" y="127.9">A</text>
<text x="266.2" y="129.2">R22</text>
<text x="266.3" y="131.5">10k</text>
<text x="10.4" y="135.9">C</text>
<text x="117.6" y="133.6">GND</text>
<text x="144.8" y="133.3">K4O 15</text>
<text x="144.8" y="135.9">K5O 16</text>
<text x="155.9" y="133.3">15</text>
<text x="155.9" y="135.9">16</text>
<text x="160.2" y="135.9">K5O</text>
<text x="160.2" y="133.3">K4O</text>
<text x="196.8" y="134.6">D</text>
<text x="196.8" y="137.2">E</text>
<text x="196.8" y="132.1">C</text>
<text x="201.4" y="137.2">6</text>
<text x="201.4" y="134.6">7</text>
<text x="201.4" y="132.1">8</text>
<text x="204.2" y="135.5">D</text>
<text x="204.2" y="133">C</text>
<text x="208.4" y="135.5">OK</text>
<text x="212.4" y="134.6">12</text>
<text x="212.9" y="137.2">4</text>
<text x="215.9" y="137.2">K0O</text>
<text x="221.8" y="134">10k</text>
<text x="229.5" y="137.9">R18</text>
<text x="242.6" y="132.1">C</text>
<text x="242.6" y="134.6">D</text>
<text x="242.6" y="137.2">E</text>
<text x="247.2" y="137.2">6</text>
<text x="247.2" y="134.6">7</text>
<text x="247.2" y="132.1">8</text>
<text x="249.9" y="135.5">D</text>
<text x="249.9" y="133">C</text>
<text x="254.2" y="135.5">OK</text>
<text x="258.1" y="134.6">12 K4O</text>
<text x="258.6" y="137.2">4</text>
<text x="265.7" y="136.6" transform="rotate(-90 265.7 136.6)">2</text>
<text x="274" y="135.4">R25</text>
<text x="274.6" y="137.7">2k</text>
<text x="285.4" y="135.9">C</text>
<text x="147.5" y="141.9">HL_In</text>
<text x="148.8" y="139.4">XS1</text>
<text x="157.1" y="139.4">XP1</text>
<text x="157.6" y="141.9">HL</text>
<text x="196.8" y="139.7">F</text>
<text x="196.8" y="142.2">G</text>
<text x="201.4" y="139.7">1</text>
<text x="201.4" y="142.2">2</text>
<text x="204.2" y="140.6">F</text>
<text x="204.2" y="143.1">G</text>
<text x="204.2" y="138">E</text>
<text x="208.4" y="138">OK</text>
<text x="221.2" y="139.2" transform="rotate(-90 221.2 139.2)">2</text>
<text x="230.2" y="140.2">2k</text>
<text x="235.5" y="142.2">K_0</text>
<text x="242.6" y="139.7">F</text>
<text x="242.6" y="142.2">G</text>
<text x="247.2" y="139.7">1</text>
<text x="247.2" y="142.2">2</text>
<text x="249.9" y="140.6">F</text>
<text x="249.9" y="143.1">G</text>
<text x="249.9" y="138">E</text>
<text x="254.2" y="138">OK</text>
<text x="257.4" y="141.8">315</text>
<text x="258.5" y="139.5">VT6</text>
<text x="268.4" y="141.5">3</text>
<text x="280" y="139.7">K_4</text>
<text x="201.4" y="144.8">9</text>
<text x="204.2" y="145.7">H</text>
<text x="221.2" y="146.8" transform="rotate(-90 221.2 146.8)">1</text>
<text x="222.7" y="147">VT1</text>
<text x="224" y="144">3</text>
<text x="224.1" y="149.5">315</text>
<text x="247.2" y="144.8">9</text>
<text x="249.9" y="145.7">H</text>
<text x="265.7" y="144.2" transform="rotate(-90 265.7 144.2)">1</text>
<text x="217.9" y="152.6">GND</text>
<text x="262.3" y="150.1">GND</text>
<text x="10.4" y="185.9">D</text>
<text x="285.4" y="185.9">D</text>
<text x="35" y="199.9">1</text>
<text x="85" y="199.9">2</text>
<text x="135" y="199.9">3</text>
<text x="185" y="199.9">4</text>
<text x="235" y="199.9">5</text>
<text x="285" y="199.9">6</text>
</g>
</svg>
